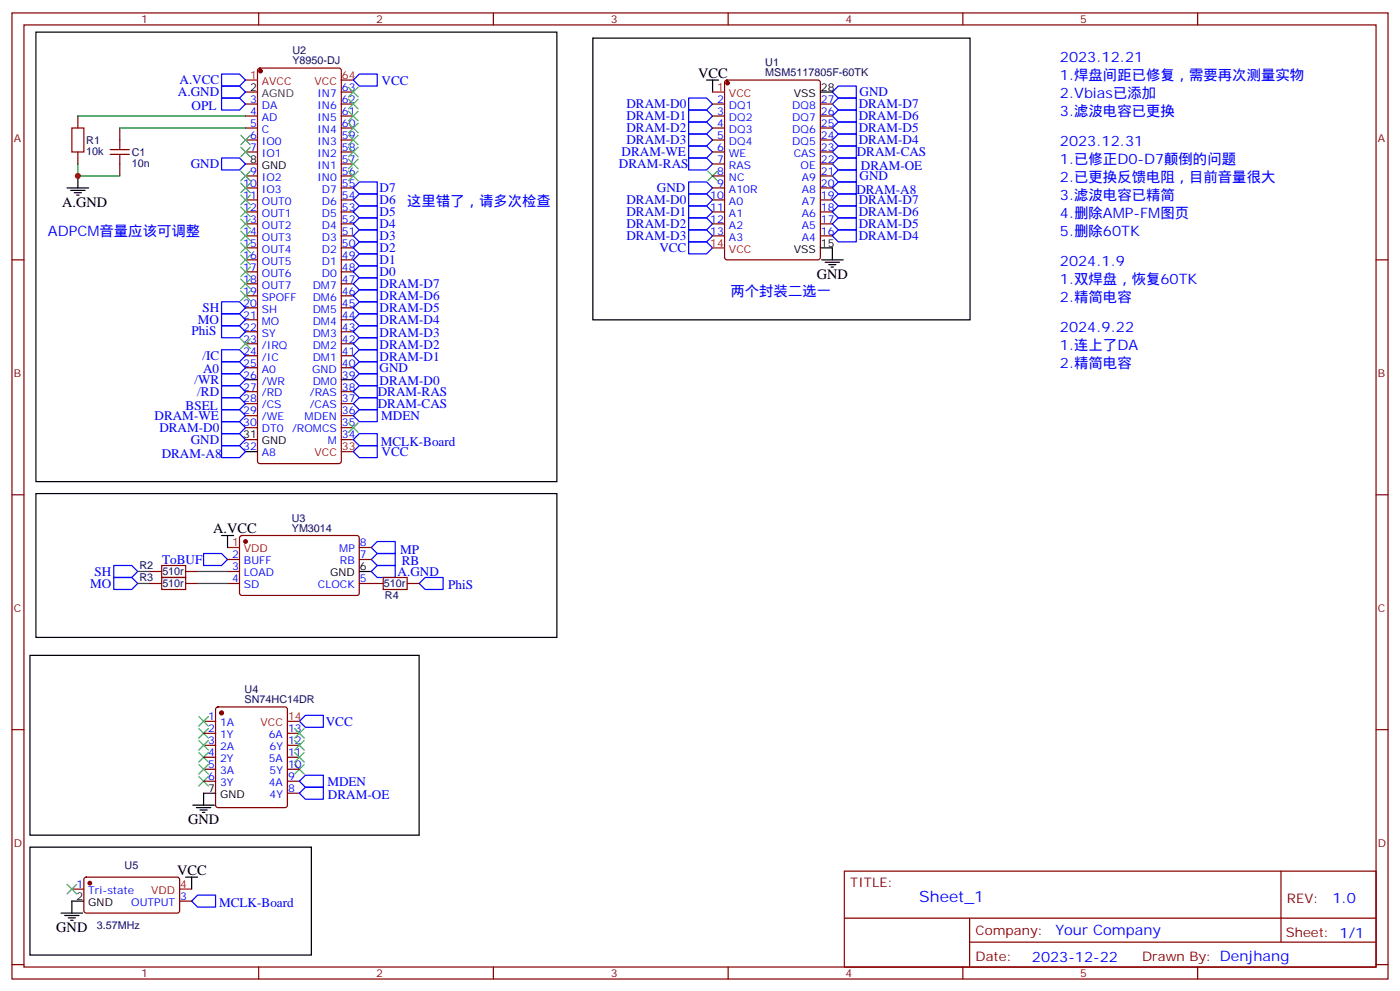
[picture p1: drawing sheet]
<svg xmlns="http://www.w3.org/2000/svg" width="412mm" height="292mm" viewBox="0 0 412 292" stroke-linecap="round" stroke-linejoin="round" font-family="sans-serif">
<g fill="none" stroke="#870000" stroke-width=".35">
<path d="M3.5 3.8h405.4v284.3h-405.4zM7.1 7.3h398.2v277.3h-398.2zM76.2 3.8v3.5M145.3 3.8v3.5M214.5 3.8v3.5M283.6 3.8v3.5M352.8 3.8v3.5M22.9 34.1v3.6M35.3 37.7v3.5M72.3 27.1h3.5M72.3 30.6h3.5M72.3 34.1h3.5"/>
<path d="M72.3 37.7h3.5M76.1 20.2l.5-.2h23.2l.7 .5v115.2l-.2 .5-.5 .3h-23.2l-.5-.3-.3-.5v-115zM100.5 27.1h3.6M100.5 30.6h3.6M100.5 34.1h3.6M100.5 37.7h3.6M100.5 23.6h3.6M209.9 30.6h3.5M209.9 34.1h3.5M209.9 37.7h3.5M213.7 23.8l.4-.2h26.8l.7 .4 .1 51.8-.5 .6-27.1 .1-.6-.5-.1-51.7zM241.7 30.6h3.5"/>
<path d="M241.7 34.1h3.5M241.7 37.7h3.5M22.9 44.7v3.6M35.3 48.3v3.5M72.3 41.2h3.5M72.3 44.7h3.5M72.3 48.3h3.5M72.3 51.8h3.5M72.3 55.3h3.5M72.3 58.8h3.5M100.5 41.2h3.6M100.5 44.7h3.6"/>
<path d="M100.5 48.3h3.6M100.5 51.8h3.6M100.5 55.3h3.6M100.5 58.8h3.6M209.9 41.2h3.5M209.9 44.7h3.5M209.9 48.3h3.5M209.9 51.8h3.5M209.9 55.3h3.5M209.9 58.8h3.5M241.7 41.2h3.5M241.7 44.7h3.5"/>
<path d="M241.7 48.3h3.5M241.7 51.8h3.5M241.7 55.3h3.5M241.7 58.8h3.5M3.5 76.5h3.6M72.3 76.5h3.5M72.3 62.4h3.5M72.3 65.9h3.5M72.3 69.4h3.5M72.3 73h3.5M100.5 76.5h3.6M100.5 62.4h3.6"/>
<path d="M100.5 65.9h3.6M100.5 69.4h3.6M100.5 73h3.6M209.9 62.4h3.5M209.9 65.9h3.5M209.9 69.4h3.5M241.7 62.4h3.5M241.7 65.9h3.5M241.7 69.4h3.5M405.3 76.5h3.6M72.3 80h3.5M72.3 83.5h3.5"/>
<path d="M72.3 87.1h3.5M72.3 90.6h3.5M72.3 94.1h3.5M72.3 97.6h3.5M100.5 80h3.6M100.5 83.5h3.6M100.5 87.1h3.6M100.5 90.6h3.6M100.5 94.1h3.6M100.5 97.6h3.6M72.3 101.2h3.5M72.3 104.7h3.5"/>
<path d="M72.3 108.2h3.5M72.3 115.3h3.5M72.3 118.8h3.5M100.5 101.2h3.6M100.5 104.7h3.6M100.5 108.2h3.6M100.5 115.3h3.6M100.5 118.8h3.6M72.3 122.3h3.5M72.3 125.9h3.5M72.3 129.4h3.5M100.5 122.3h3.6"/>
<path d="M100.5 125.9h3.6M100.5 129.4h3.6M3.5 145.6h3.6M70.8 157.8l.5-.2 34.1 .1 .4 .6v16.5l-.7 .5-34.1-.1-.4-.6v-16.3zM405.3 145.6h3.6M44.1 168.2h3.5M44.1 171.7h3.5M54.7 168.2h3.5M54.7 171.7h3.5M67 164.7h3.6M67 168.2h3.6M67 171.7h3.6"/>
<path d="M105.8 164.7h3.6M105.8 171.7h7.1M105.8 161.1h3.6M119.9 171.7h3.6M3.5 214.8h3.6M60 212.3h3.5M60 215.8h3.5M60 219.4h3.5M63.7 208.3l.5-.2h19.8l.5 .2 .2 .5v28.2l-.3 .5-.4 .2h-19.8l-.5-.2-.2-.5v-28.2zM84.7 215.8h3.5M84.7 219.4h3.5M405.3 214.8h3.6"/>
<path d="M60 222.9h3.5M60 226.4h3.5M60 229.9h3.5M84.7 222.9h3.5M84.7 226.4h3.5M84.7 229.9h3.5M84.7 233.5h3.5M24.9 258.4l.5-.2h27.1l.4 .7v9.4l-.7 .4h-27.1l-.4-.7v-9.1zM248.7 256.4h156.6v28.2h-156.6zM377.3 256.4v20.9M21.2 261.7h3.5M52.9 265.2h3.5"/>
<path d="M248.7 270.2h156.5M285.6 277.3h119.6M285.6 270.2v14.2M3.5 283.9h3.6M76.2 284.6v3.5M145.3 284.6v3.5M214.5 284.6v3.5M283.6 284.6v3.5M352.8 284.6v3.5M405.3 283.9h3.6"/>
</g>
<g fill="#870000" stroke="#870000" stroke-width=".35">
<circle cx="76.7" cy="20.9" r=".53"/>
<circle cx="72.3" cy="159.4" r=".53"/>
<circle cx="65.3" cy="209.8" r=".53"/>
<circle cx="26.5" cy="259.9" r=".53"/>
<circle cx="214.3" cy="24.4" r=".53"/>
</g>
<path d="M72.3 23.6h3.5M209.9 27.1h3.5M209.9 73h3.5M100.5 132.9h3.6M67 161.1h3.6M84.7 212.3h3.5M52.9 261.7h3.5" fill="none" stroke="#f00" stroke-width=".35"/>
<g fill="none" stroke="#000" stroke-width=".35">
<path d="M10.6 9.5h153.4v132.2h-153.4zM174.6 11.2h111.2v82.9h-111.2zM208.1 23.6h3.6M209.9 23.6v3.5M241.7 27.1h3.5M19.8 55.3h6.3M20.8 56h4.2M21.9 56.7h2.1M22.6 57.4h.7M22.9 51.8v3.5M241.7 73h3.5v3.5M242 76.5h6.4"/>
<path d="M243.1 77.2h4.2M244.1 77.9h2.1M244.8 78.6h.7M72.3 111.8h3.5M100.5 111.8h3.6M72.3 132.9h3.5M10.6 145.3h153.4v42.3h-153.4zM65.3 157.6h3.5M67 157.6v3.5M105.8 168.2h3.6M8.8 192.9h114.7v52.9h-114.7zM56.8 237h6.3"/>
<path d="M57.9 237.7h4.2M58.9 238.4h2.1M59.6 239.1h.7M63.5 233.5h-3.5v3.5M8.8 249.3h82.9v31.8h-82.9zM54.7 258.2h3.5M56.4 258.2v3.5M18 268.7h6.3M19 269.5h4.3M20.1 270.2h2.1M20.8 270.9h.7M24.7 265.2h-3.5v3.5"/>
</g>
<g fill="none" stroke="#00f" stroke-width=".35">
<path d="M65.3 21.8h5.3l1.7 1.8-1.7 1.7h-5.3zM65.3 25.3h5.3l1.7 1.8-1.7 1.8h-5.3zM65.3 28.9h5.3l1.7 1.7-1.7 1.8h-5.3zM105.8 21.8h5.3v3.5h-5.3l-1.7-1.7zM202.8 39.4h5.3l1.8 1.8-1.8 1.8h-5.3zM202.8 35.9h5.3l1.8 1.8-1.8 1.7h-5.3zM202.8 32.4h5.3l1.8 1.7-1.8 1.8h-5.3zM202.8 28.9h5.3l1.8 1.7-1.8 1.8h-5.3zM245.2 30.6l1.7-1.7h5.3v3.5h-5.3zM246.9 32.4h5.3v3.5h-5.3l-1.7-1.8zM246.9 35.9h5.3v3.5h-5.3l-1.7-1.7zM246.9 39.4h5.3v3.6h-5.3l-1.7-1.8z"/>
<path d="M246.9 25.3h5.3v3.6h-5.3l-1.7-1.8zM65.3 46.5h5.3l1.7 1.8-1.7 1.7h-5.3zM104.1 58.8l1.7-1.7h5.3v3.5h-5.3zM104.1 55.3l1.7-1.7h5.3v3.5h-5.3zM202.8 57.1h5.3l1.8 1.7-1.8 1.8h-5.3zM202.8 53.6h5.3l1.8 1.7-1.8 1.8h-5.3zM202.8 43h5.3l1.8 1.7-1.8 1.8h-5.3zM202.8 46.5h5.3l1.8 1.8-1.8 1.7h-5.3zM246.9 53.6h5.3v3.5h-5.3l-1.7-1.8zM246.9 57.1h5.3v3.5h-5.3l-1.7-1.8zM246.9 50h5.3v3.6h-5.3l-1.7-1.8zM246.9 46.5h5.3v3.5h-5.3l-1.7-1.7z"/>
<path d="M246.9 43h5.3v3.5h-5.3l-1.7-1.8zM104.1 65.9l1.7-1.8h5.3v3.6h-5.3zM104.1 62.4l1.7-1.8h5.3v3.5h-5.3zM105.8 78.2h5.3v3.6h-5.3l-1.7-1.8zM105.8 74.7h5.3v3.5h-5.3l-1.7-1.7zM105.8 71.2h5.3v3.5h-5.3l-1.7-1.7zM105.8 67.7h5.3v3.5h-5.3l-1.7-1.8zM202.8 67.7h5.3l1.8 1.7-1.8 1.8h-5.3zM202.8 64.1h5.3l1.8 1.8-1.8 1.8h-5.3zM202.8 60.6h5.3l1.8 1.8-1.8 1.7h-5.3zM202.8 71.2h5.3l1.8 1.8-1.8 1.7h-5.3zM246.9 60.6h5.3v3.5h-5.3l-1.7-1.7z"/>
<path d="M246.9 64.1h5.3v3.6h-5.3l-1.7-1.8zM246.9 67.7h5.3v3.5h-5.3l-1.7-1.8zM65.3 95.9h5.3l1.7 1.7-1.7 1.8h-5.3zM65.3 88.8h5.3l1.7 1.8-1.7 1.8h-5.3zM65.3 92.4h5.3l1.7 1.7-1.7 1.8h-5.3zM104.1 97.6l1.7-1.7h5.3v3.5h-5.3zM104.1 94.1l1.7-1.7h5.3v3.5h-5.3zM104.1 90.6l1.7-1.8h5.3v3.6h-5.3zM104.1 87.1l1.7-1.8h5.3v3.5h-5.3zM105.8 81.8h5.3v3.5h-5.3l-1.7-1.8zM65.3 102.9h5.3l1.7 1.8-1.7 1.8h-5.3zM65.3 106.5h5.3l1.7 1.7-1.7 1.8h-5.3z"/>
<path d="M65.3 110h5.3l1.7 1.8-1.7 1.7h-5.3zM65.3 113.5h5.3l1.7 1.8-1.7 1.8h-5.3zM65.3 117.1h5.3l1.7 1.7-1.7 1.8h-5.3zM104.1 118.8l1.7-1.7h5.3v3.5h-5.3zM104.1 111.8l1.7-1.8h5.3v3.5h-5.3zM104.1 104.7l1.7-1.8h5.3v3.6h-5.3zM104.1 101.2l1.7-1.8h5.3v3.5h-5.3zM105.8 113.5h5.3v3.6h-5.3l-1.7-1.8zM105.8 106.5h5.3v3.5h-5.3l-1.7-1.8zM65.3 120.6h5.3l1.7 1.7-1.7 1.8h-5.3zM65.3 124.1h5.3l1.7 1.8-1.7 1.7h-5.3zM65.3 127.6h5.3l1.7 1.8-1.7 1.8h-5.3z"/>
<path d="M65.3 131.2h5.3l1.7 1.7-1.7 1.8h-5.3zM104.1 122.3l1.7-1.7h5.3v3.5h-5.3zM104.1 129.4l1.7-1.8h5.3v3.6h-5.3zM105.8 131.2h5.3v3.5h-5.3l-1.7-1.8zM111.1 159.4h5.3v3.5h-5.3l-1.7-1.8zM33.5 166.4h5.3l1.8 1.8-1.8 1.8h-5.3zM33.5 170h5.3l1.8 1.7-1.8 1.8h-5.3zM60 162.9h5.3l1.7 1.8-1.7 1.7h-5.3zM109.4 168.2l1.7-1.8h5.3v3.6h-5.3zM111.1 162.9h5.3v3.5h-5.3l-1.7-1.7zM125.2 170h5.3v3.5h-5.3l-1.7-1.8zM90 210.5h5.2v3.6h-5.2l-1.8-1.8z"/>
<path d="M90 231.7h5.2v3.5h-5.2l-1.8-1.7zM90 228.2h5.2v3.5h-5.2l-1.8-1.8zM58.2 263.5h5.3v3.5h-5.3l-1.8-1.8z"/>
</g>
<path d="M21.2 37.7h3.5v7h-3.5zM32.5 45.4h5.6M32.5 44h5.6M35.3 41.2v2.8M35.3 45.4v2.9M47.6 166.4h7.1v3.6h-7.1zM47.6 170h7.1v3.5h-7.1zM112.9 170h7v3.5h-7z" fill="none" stroke="#a10000" stroke-width=".35"/>
<path d="M22.9 34.1h49.4M35.3 37.7h37M22.9 48.3v3.5h12.4M40.6 168.2h3.5M40.6 171.7h3.5M58.2 168.2h8.8M58.2 171.7h8.8" fill="none" stroke="#008700" stroke-width=".35"/>
<g fill="none" stroke="#3c3" stroke-width=".35">
<path d="M70.9 39.8l2.8 2.8M73.7 39.8l-2.8 2.8M102.7 39.8l2.8 2.8M102.7 36.3l2.8 2.8M102.7 32.7l2.8 2.9M102.7 29.2l2.8 2.8M102.7 25.7l2.8 2.8M105.5 29.2l-2.8 2.8M105.5 32.7l-2.8 2.9M105.5 36.3l-2.8 2.8M105.5 39.8l-2.8 2.8M105.5 25.7l-2.8 2.8"/>
<path d="M70.9 43.3l2.8 2.8M70.9 50.4l2.8 2.8M70.9 53.9l2.8 2.8M70.9 57.4l2.8 2.9M73.7 43.3l-2.8 2.8M73.7 50.4l-2.8 2.8M73.7 53.9l-2.8 2.8M73.7 57.4l-2.8 2.9M102.7 50.4l2.8 2.8M102.7 46.8l2.8 2.9M102.7 43.3l2.8 2.8M105.5 43.3l-2.8 2.8"/>
<path d="M105.5 46.8l-2.8 2.9M105.5 50.4l-2.8 2.8M208.5 50.4l2.8 2.8M211.3 50.4l-2.8 2.8M70.9 61l2.8 2.8M70.9 64.5l2.8 2.8M70.9 68l2.8 2.8M70.9 71.5l2.8 2.9M70.9 75.1l2.8 2.8M70.9 78.6l2.8 2.8M73.7 61l-2.8 2.8M73.7 64.5l-2.8 2.8"/>
<path d="M73.7 68l-2.8 2.8M73.7 71.5l-2.8 2.9M73.7 75.1l-2.8 2.8M73.7 78.6l-2.8 2.8M70.9 82.1l2.8 2.8M70.9 85.7l2.8 2.8M70.9 99.8l2.8 2.8M73.7 82.1l-2.8 2.8M73.7 85.7l-2.8 2.8M73.7 99.8l-2.8 2.8M102.7 124.5l2.8 2.8M105.5 124.5l-2.8 2.8"/>
<path d="M58.6 214.4l2.8 2.8M58.6 210.9l2.8 2.8M58.6 217.9l2.8 2.9M61.4 214.4l-2.8 2.8M61.4 210.9l-2.8 2.8M61.4 217.9l-2.8 2.9M86.8 217.9l2.8 2.9M86.8 214.4l2.8 2.8M89.6 217.9l-2.8 2.9M89.6 214.4l-2.8 2.8M58.6 221.5l2.8 2.8M58.6 228.5l2.8 2.9"/>
<path d="M58.6 225l2.8 2.8M61.4 221.5l-2.8 2.8M61.4 228.5l-2.8 2.9M61.4 225l-2.8 2.8M86.8 225l2.8 2.8M86.8 221.5l2.8 2.8M89.6 225l-2.8 2.8M89.6 221.5l-2.8 2.8M19.8 260.3l2.8 2.8M22.6 260.3l-2.8 2.8"/>
</g>
<circle cx="22.9" cy="51.8" r=".88" fill="#c00"/>
<text font-size="4.6" fill="#00f" x="270.8" y="265.4">Sheet_1</text>
<g font-size="4.2">
<text x="205.7" y="22.9">VCC</text>
<text x="18.3" y="61">A.GND</text>
<text x="240.6" y="82.1">GND</text>
<text x="62.8" y="156.9">A.VCC</text>
<text x="55.4" y="242.6">GND</text>
<text x="52.2" y="257.5">VCC</text>
<text x="16.6" y="274.4">GND</text>
</g>
<g font-size="4.2" fill="#00f">
<text x="312.2" y="18.3">2023.12.21</text>
<text x="312.2" y="23.6">1.焊盘间距已修复，需要再次测量实物</text>
<text x="312.2" y="28.9">2.Vbias已添加</text>
<text x="312.2" y="34.1">3.滤波电容已更换</text>
<text x="312.2" y="43">2023.12.31</text>
<text x="312.2" y="48.3">1.已修正D0-D7颠倒的问题</text>
<text x="312.2" y="53.6">2.已更换反馈电阻，目前音量很大</text>
<text x="312.2" y="58.8">3.滤波电容已精简</text>
<text x="119.9" y="60.6">这里错了，请多次检查</text>
<text x="312.2" y="64.1">4.删除AMP-FM图页</text>
<text x="14.1" y="69.4">ADPCM音量应该可调整</text>
<text x="312.2" y="69.4">5.删除60TK</text>
<text x="312.2" y="83.5">1.双焊盘，恢复60TK</text>
<text x="312.2" y="78.2">2024.1.9</text>
<text x="215.2" y="87.1">两个封装二选一</text>
<text x="312.2" y="88.8">2.精简电容</text>
<text x="312.2" y="97.6">2024.9.22</text>
<text x="312.2" y="102.9">1.连上了DA</text>
<text x="312.2" y="108.2">2.精简电容</text>
<text x="392.5" y="265.7">1.0</text>
<text x="310.9" y="275.2">Your Company</text>
<text x="304" y="283">2023-12-22</text>
</g>
<g font-size="3.9" fill="#00f">
<text x="52.4" y="28.4">A.GND</text>
<text x="52.9" y="24.8">A.VCC</text>
<text x="112.4" y="24.9">VCC</text>
<text x="253.2" y="28.3">GND</text>
<text x="56.4" y="32.4">OPL</text>
<text x="184.5" y="35.3">DRAM-D1</text>
<text x="184.5" y="31.9">DRAM-D0</text>
<text x="252.9" y="31.8">DRAM-D7</text>
<text x="252.9" y="35.3">DRAM-D6</text>
<text x="184.5" y="38.8">DRAM-D2</text>
<text x="252.9" y="38.8">DRAM-D5</text>
<text x="183.1" y="46">DRAM-WE</text>
<text x="184.5" y="42.4">DRAM-D3</text>
<text x="252.4" y="46">DRAM-CAS</text>
<text x="252.9" y="42.4">DRAM-D4</text>
<text x="56.2" y="49.5">GND</text>
<text x="182.3" y="49.6">DRAM-RAS</text>
<text x="253.2" y="53.1">GND</text>
<text x="253.6" y="50">DRAM-OE</text>
<text x="111.8" y="56.5">D7</text>
<text x="193.5" y="56.6">GND</text>
<text x="252.3" y="57.1">DRAM-A8</text>
<text x="111.8" y="63.5">D5</text>
<text x="111.8" y="60">D6</text>
<text x="184.5" y="63.5">DRAM-D1</text>
<text x="184.5" y="60.1">DRAM-D0</text>
<text x="252.9" y="60">DRAM-D7</text>
<text x="252.9" y="63.5">DRAM-D6</text>
<text x="111.8" y="70.6">D3</text>
<text x="111.8" y="67.1">D4</text>
<text x="184.5" y="70.6">DRAM-D3</text>
<text x="184.5" y="67.1">DRAM-D2</text>
<text x="252.9" y="67.1">DRAM-D5</text>
<text x="252.9" y="70.6">DRAM-D4</text>
<text x="111.8" y="77.6">D1</text>
<text x="111.8" y="74.1">D2</text>
<text x="194.2" y="74.2">VCC</text>
<text x="111.8" y="81.3">D0</text>
<text x="111.8" y="88.2">DRAM-D6</text>
<text x="111.8" y="84.7">DRAM-D7</text>
<text x="58.3" y="95.4">MO</text>
<text x="59.6" y="91.8">SH</text>
<text x="111.8" y="95.3">DRAM-D4</text>
<text x="111.8" y="91.8">DRAM-D5</text>
<text x="56.4" y="98.5">PhiS</text>
<text x="111.8" y="99.3">DRAM-D3</text>
<text x="59.6" y="105.9">/IC</text>
<text x="111.8" y="106.4">DRAM-D1</text>
<text x="111.8" y="102.8">DRAM-D2</text>
<text x="57.3" y="113">/WR</text>
<text x="59.8" y="109.8">A0</text>
<text x="111.8" y="109.5">GND</text>
<text x="111.8" y="113.3">DRAM-D0</text>
<text x="58.1" y="116.5">/RD</text>
<text x="111.3" y="116.6">DRAM-RAS</text>
<text x="45.5" y="123.6">DRAM-WE</text>
<text x="54.7" y="120.6">BSEL</text>
<text x="111.3" y="120.1">DRAM-CAS</text>
<text x="112.3" y="123.6">MDEN</text>
<text x="46.9" y="127.1">DRAM-D0</text>
<text x="56.2" y="130.6">GND</text>
<text x="112.2" y="131.2">MCLK-Board</text>
<text x="47.6" y="134.7">DRAM-A8</text>
<text x="112.4" y="134.2">VCC</text>
<text x="47.8" y="165.9">ToBUF</text>
<text x="117.9" y="162.9">MP</text>
<text x="118.3" y="166.4">RB</text>
<text x="26.6" y="173">MO</text>
<text x="27.9" y="169.5">SH</text>
<text x="117.1" y="169.5">A.GND</text>
<text x="132.1" y="173.5">PhiS</text>
<text x="96" y="213.6">VCC</text>
<text x="96.4" y="231.2">MDEN</text>
<text x="96.6" y="235.2">DRAM-OE</text>
<text x="64.5" y="267">MCLK-Board</text>
</g>
<g font-size="3.9" fill="#800">
<text x="250.5" y="261">TITLE:</text>
<text x="379.1" y="265.7">REV:</text>
<text x="287.4" y="275.2">Company:</text>
<text x="378.7" y="275.8">Sheet: 1/1</text>
<text x="287.4" y="282.9">Date:</text>
<text x="336.4" y="282.9">Drawn By: Denjhang</text>
</g>
<g font-size="3.2" fill="#800">
<text x="41.6" y="6.8">1</text>
<text x="110.8" y="6.8">2</text>
<text x="179.9" y="6.8">3</text>
<text x="249.1" y="6.8">4</text>
<text x="318.2" y="6.8">5</text>
<text x="4.1" y="41.9">A</text>
<text x="405.9" y="41.9">A</text>
<text x="4.1" y="111.1">B</text>
<text x="405.9" y="111.1">B</text>
<text x="4.1" y="180.2">C</text>
<text x="405.9" y="180.2">C</text>
<text x="4.1" y="249.3">D</text>
<text x="405.9" y="249.3">D</text>
<text x="41.6" y="287.6">1</text>
<text x="110.8" y="287.6">2</text>
<text x="179.9" y="287.6">3</text>
<text x="249.1" y="287.6">4</text>
<text x="318.2" y="287.6">5</text>
</g>
<g font-size="3.2" fill="#000080">
<text x="86.1" y="15.8">U2</text>
<text x="86.1" y="18.9">Y8950-DJ</text>
<text x="225.4" y="22.4">MSM5117805F-60TK</text>
<text x="225.4" y="19.3">U1</text>
<text x="25.4" y="45.6">10k</text>
<text x="25.4" y="42.4">R1</text>
<text x="38.8" y="45.9">C1</text>
<text x="38.8" y="49.1">10n</text>
<text x="86" y="153.6">U3</text>
<text x="86" y="156.6">YM3014</text>
<text x="41.1" y="167.6">R2</text>
<text x="41.1" y="171.1">R3</text>
<text x="47.8" y="169.3">510r</text>
<text x="47.8" y="172.9">510r</text>
<text x="113.1" y="172.9">510r</text>
<text x="113.4" y="176.4">R4</text>
<text x="72.1" y="203.8">U4</text>
<text x="72.1" y="207">SN74HC14DR</text>
<text x="36.7" y="255.8">U5</text>
<text x="28.5" y="273.4">3.57MHz</text>
</g>
<g font-size="3.2" fill="#f00">
<text x="73.7" y="23.2">1</text>
<text x="100.7" y="23.2">64</text>
<text x="77.2" y="25">AVCC</text>
<text x="92.6" y="25">VCC</text>
<text x="211.2" y="26.7">1</text>
<text x="214.7" y="28.5">VCC</text>
<text x="209.2" y="72.6">14</text>
<text x="214.7" y="74.4">VCC</text>
<text x="92.6" y="134.3">VCC</text>
<text x="100.7" y="132.6">33</text>
<text x="68.4" y="160.8">1</text>
<text x="71.9" y="162.6">VDD</text>
<text x="76.8" y="213.7">VCC</text>
<text x="84.8" y="211.9">14</text>
<text x="44.6" y="263.1">VDD</text>
<text x="53.1" y="261.3">4</text>
</g>
<g font-size="3.2">
<text x="73.7" y="26.7">2</text>
<text x="233.8" y="28.5">VSS</text>
<text x="241.8" y="26.7">28</text>
<text x="73.7" y="47.9">8</text>
<text x="77.2" y="49.7">GND</text>
<text x="233.8" y="74.4">VSS</text>
<text x="241.8" y="72.6">15</text>
<text x="71.6" y="129">31</text>
<text x="77.2" y="130.8">GND</text>
<text x="106" y="167.9">6</text>
<text x="97.2" y="169.6">GND</text>
<text x="61.3" y="233.1">7</text>
<text x="64.8" y="234.9">GND</text>
<text x="22.5" y="264.9">2</text>
<text x="26" y="266.6">GND</text>
</g>
<text font-size="3.2" fill="#333" x="77.2" y="28.5">AGND</text>
<g font-size="3.2" fill="#00f">
<text x="93.5" y="28.5">IN7</text>
<text x="100.7" y="26.7">63</text>
<text x="73.7" y="30.3">3</text>
<text x="73.7" y="33.8">4</text>
<text x="77.2" y="32">DA</text>
<text x="77.2" y="35.6">AD</text>
<text x="93.5" y="35.6">IN5</text>
<text x="93.5" y="32">IN6</text>
<text x="100.7" y="33.8">61</text>
<text x="100.7" y="30.3">62</text>
<text x="211.2" y="30.3">2</text>
<text x="211.2" y="33.8">3</text>
<text x="214.7" y="32">DQ1</text>
<text x="214.7" y="35.6">DQ2</text>
<text x="233.4" y="35.6">DQ7</text>
<text x="233.4" y="32">DQ8</text>
<text x="241.8" y="33.8">26</text>
<text x="241.8" y="30.3">27</text>
<text x="73.7" y="37.3">5</text>
<text x="73.7" y="40.9">6</text>
<text x="77.2" y="39.1">C</text>
<text x="93.5" y="39.1">IN4</text>
<text x="100.7" y="40.9">59</text>
<text x="100.7" y="37.3">60</text>
<text x="211.2" y="37.3">4</text>
<text x="211.2" y="40.9">5</text>
<text x="214.7" y="39.1">DQ3</text>
<text x="233.4" y="39.1">DQ6</text>
<text x="241.8" y="40.9">24</text>
<text x="241.8" y="37.3">25</text>
<text x="73.7" y="44.4">7</text>
<text x="77.2" y="42.6">IO0</text>
<text x="77.2" y="46.1">IO1</text>
<text x="93.5" y="46.1">IN2</text>
<text x="93.5" y="42.6">IN3</text>
<text x="100.7" y="47.9">57</text>
<text x="100.7" y="44.4">58</text>
<text x="211.2" y="44.4">6</text>
<text x="211.2" y="47.9">7</text>
<text x="214.7" y="42.6">DQ4</text>
<text x="214.7" y="46.1">WE</text>
<text x="233.4" y="42.6">DQ5</text>
<text x="233.8" y="46.1">CAS</text>
<text x="241.8" y="47.9">22</text>
<text x="241.8" y="44.4">23</text>
<text x="73.7" y="51.4">9</text>
<text x="77.2" y="53.2">IO2</text>
<text x="93.5" y="53.2">IN0</text>
<text x="93.5" y="49.7">IN1</text>
<text x="100.7" y="51.4">56</text>
<text x="211.2" y="51.4">8</text>
<text x="214.7" y="49.7">RAS</text>
<text x="214.7" y="53.2">NC</text>
<text x="235.8" y="49.7">OE</text>
<text x="236.2" y="53.2">A9</text>
<text x="241.8" y="51.4">21</text>
<text x="71.6" y="55">10</text>
<text x="71.6" y="58.5">11</text>
<text x="77.2" y="56.7">IO3</text>
<text x="94.8" y="56.7">D7</text>
<text x="100.7" y="58.5">54</text>
<text x="100.7" y="55">55</text>
<text x="209.2" y="58.5">10</text>
<text x="211.2" y="55">9</text>
<text x="214.7" y="56.7">A10R</text>
<text x="236.2" y="56.7">A8</text>
<text x="241.8" y="58.5">19</text>
<text x="241.8" y="55">20</text>
<text x="71.6" y="62">12</text>
<text x="71.6" y="65.5">13</text>
<text x="77.2" y="60.3">OUT0</text>
<text x="77.2" y="63.8">OUT1</text>
<text x="94.8" y="63.8">D5</text>
<text x="94.8" y="60.3">D6</text>
<text x="100.7" y="65.5">52</text>
<text x="100.7" y="62">53</text>
<text x="209.2" y="62">11</text>
<text x="209.2" y="65.5">12</text>
<text x="214.7" y="60.3">A0</text>
<text x="214.7" y="63.8">A1</text>
<text x="236.2" y="63.8">A6</text>
<text x="236.2" y="60.3">A7</text>
<text x="241.8" y="65.5">17</text>
<text x="241.8" y="62">18</text>
<text x="71.6" y="69.1">14</text>
<text x="77.2" y="67.3">OUT2</text>
<text x="77.2" y="70.8">OUT3</text>
<text x="94.8" y="70.8">D3</text>
<text x="94.8" y="67.3">D4</text>
<text x="100.7" y="69.1">51</text>
<text x="209.2" y="69.1">13</text>
<text x="214.7" y="67.3">A2</text>
<text x="214.7" y="70.8">A3</text>
<text x="236.2" y="70.8">A4</text>
<text x="236.2" y="67.3">A5</text>
<text x="241.8" y="69.1">16</text>
<text x="71.6" y="72.6">15</text>
<text x="71.6" y="76.1">16</text>
<text x="77.2" y="74.4">OUT4</text>
<text x="77.2" y="77.9">OUT5</text>
<text x="94.8" y="77.9">D1</text>
<text x="94.8" y="74.4">D2</text>
<text x="100.7" y="76.1">49</text>
<text x="100.7" y="72.6">50</text>
<text x="71.6" y="79.7">17</text>
<text x="71.6" y="83.2">18</text>
<text x="77.2" y="81.4">OUT6</text>
<text x="94.8" y="81.4">D0</text>
<text x="100.7" y="83.2">47</text>
<text x="100.7" y="79.7">48</text>
<text x="71.6" y="86.7">19</text>
<text x="77.2" y="84.9">OUT7</text>
<text x="77.2" y="88.5">SPOFF</text>
<text x="92.1" y="88.5">DM6</text>
<text x="92.1" y="84.9">DM7</text>
<text x="100.7" y="86.7">46</text>
<text x="71.6" y="90.2">20</text>
<text x="71.6" y="93.8">21</text>
<text x="77.2" y="92">SH</text>
<text x="77.2" y="95.5">MO</text>
<text x="92.1" y="95.5">DM4</text>
<text x="92.1" y="92">DM5</text>
<text x="100.7" y="93.8">44</text>
<text x="100.7" y="90.2">45</text>
<text x="71.6" y="97.3">22</text>
<text x="71.6" y="100.8">23</text>
<text x="77.2" y="99.1">SY</text>
<text x="92.1" y="99.1">DM3</text>
<text x="100.7" y="100.8">42</text>
<text x="100.7" y="97.3">43</text>
<text x="71.6" y="104.4">24</text>
<text x="71.6" y="107.9">25</text>
<text x="77.2" y="102.6">/IRQ</text>
<text x="77.2" y="106.1">/IC</text>
<text x="92.1" y="106.1">DM1</text>
<text x="92.1" y="102.6">DM2</text>
<text x="100.7" y="107.9">40</text>
<text x="100.7" y="104.4">41</text>
<text x="71.6" y="111.4">26</text>
<text x="77.2" y="109.6">A0</text>
<text x="77.2" y="113.2">/WR</text>
<text x="92" y="109.6">GND</text>
<text x="92.1" y="113.2">DM0</text>
<text x="100.7" y="111.4">39</text>
<text x="71.6" y="114.9">27</text>
<text x="71.6" y="118.5">28</text>
<text x="77.2" y="116.7">/RD</text>
<text x="91.3" y="116.7">/RAS</text>
<text x="100.7" y="118.5">37</text>
<text x="100.7" y="114.9">38</text>
<text x="71.6" y="122">29</text>
<text x="71.6" y="125.5">30</text>
<text x="77.2" y="120.2">/CS</text>
<text x="77.2" y="123.8">/WE</text>
<text x="89.7" y="123.8">MDEN</text>
<text x="91.2" y="120.2">/CAS</text>
<text x="100.7" y="125.5">35</text>
<text x="100.7" y="122">36</text>
<text x="77.2" y="127.3">DT0 /ROMCS</text>
<text x="96.6" y="130.8">M</text>
<text x="100.7" y="129">34</text>
<text x="71.6" y="132.6">32</text>
<text x="77.2" y="134.3">A8</text>
<text x="106" y="160.8">8</text>
<text x="68.4" y="164.3">2</text>
<text x="68.4" y="167.9">3</text>
<text x="71.9" y="166.1">BUFF</text>
<text x="99.9" y="162.6">MP</text>
<text x="100.1" y="166.1">RB</text>
<text x="106" y="164.3">7</text>
<text x="68.4" y="171.4">4</text>
<text x="71.9" y="169.6">LOAD</text>
<text x="71.9" y="173.1">SD</text>
<text x="93.6" y="173.1">CLOCK</text>
<text x="106" y="171.4">5</text>
<text x="61.3" y="211.9">1</text>
<text x="61.3" y="215.5">2</text>
<text x="64.8" y="213.7">1A</text>
<text x="84.8" y="215.5">13</text>
<text x="61.3" y="219">3</text>
<text x="64.8" y="217.2">1Y</text>
<text x="64.8" y="220.8">2A</text>
<text x="79.2" y="217.2">6A</text>
<text x="79.4" y="220.8">6Y</text>
<text x="84.8" y="219">12</text>
<text x="61.3" y="222.5">4</text>
<text x="61.3" y="226.1">5</text>
<text x="64.8" y="224.3">2Y</text>
<text x="64.8" y="227.8">3A</text>
<text x="79.2" y="224.3">5A</text>
<text x="79.4" y="227.8">5Y</text>
<text x="84.8" y="226.1">10</text>
<text x="84.8" y="222.5">11</text>
<text x="61.3" y="229.6">6</text>
<text x="64.8" y="231.4">3Y</text>
<text x="79.2" y="231.4">4A</text>
<text x="84.8" y="233.1">8</text>
<text x="84.8" y="229.6">9</text>
<text x="79.4" y="234.9">4Y</text>
<text x="22.5" y="261.3">1</text>
<text x="26" y="263.1">Tri-state</text>
<text x="38.6" y="266.6">OUTPUT</text>
<text x="53.1" y="264.9">3</text>
</g>
</svg>
